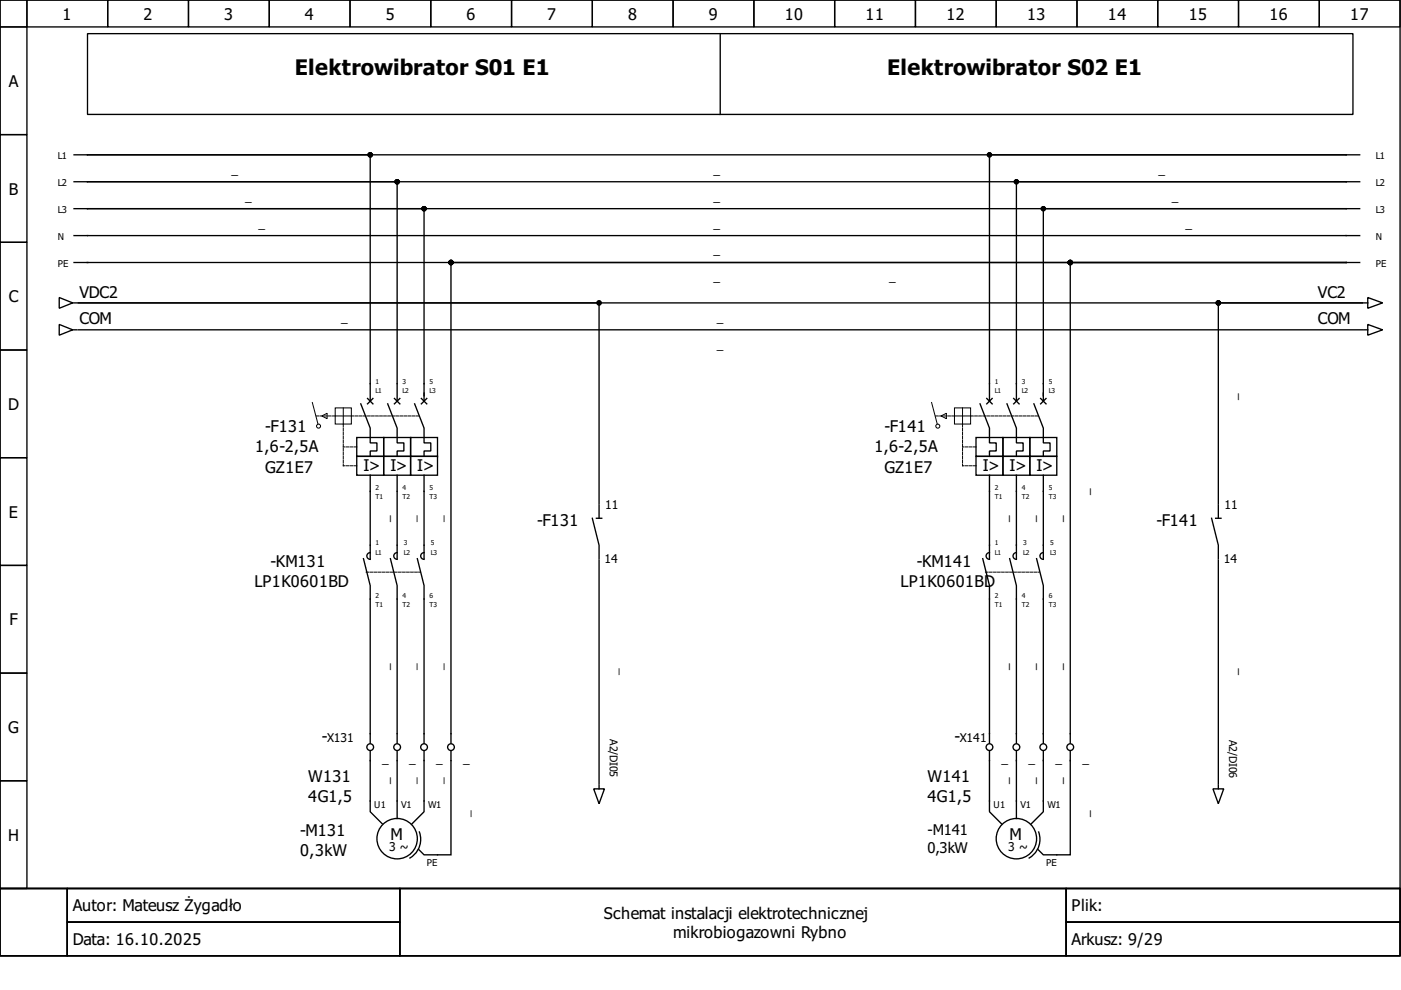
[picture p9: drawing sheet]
<svg xmlns="http://www.w3.org/2000/svg" width="297mm" height="210mm" viewBox="0 0 297 210" stroke-linecap="round" stroke-linejoin="round" font-family="sans-serif">
<g fill="none" stroke="#000" stroke-width=".29">
<path d="M0 0h296.8v188.4h-296.8zM0 0h5.7v5.7h-5.7zM5.7 0h17.1v5.7h-17.1zM22.8 0h17.2v5.7h-17.2zM40 0h17.1v5.7h-17.1zM57.1 0h17.1v5.7h-17.1zM74.2 0h17.1v5.7h-17.1zM91.3 0h17.2v5.7h-17.2zM108.5 0h17.1v5.7h-17.1zM125.6 0h17.1v5.7h-17.1zM142.7 0h17.1v5.7h-17.1zM159.8 0h17.2v5.7h-17.2z"/>
<path d="M177 0h17.1v5.7h-17.1zM194.1 0h17.1v5.7h-17.1zM211.2 0h17.1v5.7h-17.1zM228.3 0h17.2v5.7h-17.2zM245.5 0h17.1v5.7h-17.1zM262.6 0h17.1v5.7h-17.1zM279.7 0h17.1v5.7h-17.1zM0 5.7h5.7v22.8h-5.7zM18.6 7.1h268.3v17.2h-268.3zM152.7 7.1v17.2M0 28.5h5.7v22.9h-5.7zM15.7 32.8h2.9"/>
<path d="M15.7 38.5h2.9M18.6 32.8h266.8M18.6 38.5h65.6v46.6M18.6 32.8h59.9v52.3M18.6 38.5h266.8M285.4 32.8h2.9M285.4 38.5h2.9M285.4 38.5h-69.9v46.6M285.4 32.8h-75.6v52.3M0 51.4h5.7v22.8h-5.7zM15.7 49.9h272.6M15.7 44.2h2.9"/>
<path d="M18.6 44.2h266.8M18.6 44.2h71.3v40.9M285.4 55.7h2.9M285.4 44.2h2.9M285.4 55.7h-189.8v101.9M285.4 44.2h-64.2v40.9M285.4 55.7h-269.7M285.4 55.7h-58.5v101.9M0 74.2h5.7v22.8h-5.7zM12.6 63.1l2.8 1.1-2.8 1.2zM12.6 68.8l2.8 1.1-2.8 1.2zM15.4 64.2h.9"/>
<path d="M15.4 69.9h.9M16.6 69.9h272.2M289.1 64.2h.9M289.1 69.9h.9M290 68.8l3.1 1.1-3.1 1.2zM290 63.1l3.1 1.1-3.1 1.2zM0 97h5.7v22.9h-5.7zM75.6 92.8h5.7v4h-5.7zM75.6 96.8h5.7v4h-5.7zM76.5 85.6l2 5.2v3.1h1.4v1.7h-1.4v1.2M77.9 84.5l1.2 1.1M79.1 84.5l-1.2 1.1"/>
<path d="M81.3 96.8h5.8v4h-5.8zM81.3 92.8h5.8v4h-5.8zM82.2 85.6l2 5.2v3.1h1.4v1.7h-1.4v1.2M83.6 84.5l1.2 1.1M84.8 84.5l-1.2 1.1M87.1 96.8h5.7v4h-5.7zM87.1 92.8h5.7v4h-5.7zM87.9 85.6l2 5.2v3.1h1.4v1.7h-1.4v1.2M89.3 84.5l1.2 1.1M90.5 84.5l-1.2 1.1M206.9 92.8h5.7v4h-5.7zM206.9 96.8h5.7v4h-5.7z"/>
<path d="M207.8 85.6l2 5.2v3.1h1.4v1.7h-1.4v1.2M209.2 84.5l1.2 1.1M210.4 84.5l-1.2 1.1M212.6 96.8h5.7v4h-5.7zM212.6 92.8h5.7v4h-5.7zM213.5 85.6l2 5.2v3.1h1.4v1.7h-1.4v1.2M214.9 84.5l1.2 1.1M216.1 84.5l-1.2 1.1M218.3 96.8h5.8v4h-5.8zM218.3 92.8h5.8v4h-5.8zM219.2 85.6l2 5.2v3.1h1.4v1.7h-1.4v1.2M220.6 84.5l1.2 1.1"/>
<path d="M221.8 84.5l-1.2 1.1M0 119.9h5.7v22.8h-5.7zM77.1 118.5l1.4 5.7v33.4M78.5 117.2a.71 .71 0 0 0-.7 .7 .71 .71 0 0 0 .7 .7M78.5 100.8v17.7M82.8 118.5l1.4 5.7v33.4M84.2 117.2a.71 .71 0 0 0-.7 .7 .71 .71 0 0 0 .7 .7M84.2 100.8v17.7M88.5 118.5l1.4 5.7v33.4M89.9 117.2a.71 .71 0 0 0-.7 .7 .71 .71 0 0 0 .7 .7M89.9 100.8v17.7M125.6 109.9l1.4 5.7v2.9"/>
<path d="M126.4 109.9h1.2M127 107v2.9M127 106.7v-42.5h-110.4h272.2h-30.5v42.5M127 118.7v47.4M208.4 118.5l1.4 5.7v33.4M209.8 117.2a.71 .71 0 0 0-.7 .7 .71 .71 0 0 0 .7 .7M209.8 100.8v17.7M214.1 118.5l1.4 5.7v33.4M215.5 117.2a.71 .71 0 0 0-.7 .7 .71 .71 0 0 0 .7 .7M215.5 100.8v17.7M219.8 118.5l1.4 5.7v33.4M221.2 117.2a.71 .71 0 0 0-.7 .7 .71 .71 0 0 0 .7 .7"/>
<path d="M221.2 100.8v17.7M256.9 109.9l1.4 5.7v2.9M257.7 109.9h1.2M258.3 118.7v47.4M258.3 107v2.9M0 142.7h5.7v22.8h-5.7zM78.5 159.3v12.8l2.6 2.6M84.2 159.3v14.2M89.9 159.3v12.8l-2.6 2.6M95.6 159.3v21.9h-5.7l-1.1-1.1M209.8 159.3v12.8l2.6 2.6M215.5 159.3v14.2"/>
<path d="M221.2 159.3v12.8l-2.6 2.6M226.9 159.3v21.9h-5.7l-1.1-1.1M0 165.5h5.7v22.9h-5.7zM88.9 176.4a4.6 4.6 0 0 1-2 5.5M125.9 167.3h2.3l-1.2 3.1zM127 166.4v.9M220.2 176.4a4.6 4.6 0 0 1-2 5.5M257.2 167.3h2.3l-1.2 3.1zM258.3 166.4v.9M0 188.4h296.8v14.3h-296.8zM0 188.4h14.3v14.3h-14.3zM14.3 188.4h70.5v7.1h-70.5z"/>
<path d="M14.3 195.5h70.5v7.2h-70.5zM84.8 188.4h141.3v14.3h-141.3zM226.1 188.4h70.7v7.1h-70.7zM226.1 195.5h70.7v7.2h-70.7z"/>
<circle cx="78.5" cy="158.4" r=".71"/>
<circle cx="84.2" cy="158.4" r=".71"/>
<circle cx="89.9" cy="158.4" r=".71"/>
<circle cx="95.6" cy="158.4" r=".71"/>
<circle cx="209.8" cy="158.4" r=".71"/>
<circle cx="215.5" cy="158.4" r=".71"/>
<circle cx="221.2" cy="158.4" r=".71"/>
<circle cx="226.9" cy="158.4" r=".71"/>
<circle cx="84.2" cy="177.8" r="4.3"/>
<circle cx="215.5" cy="177.8" r="4.3"/>
</g>
<path d="M67.1 88.2h4M72.8 89.9v8.9M74.5 88.2h14.3M75.6 94.8h-2.8M75.6 98.8h-2.8M198.4 88.2h4M204.1 89.9v8.9M205.8 88.2h14.3M206.9 94.8h-2.8M206.9 98.8h-2.8M77.6 121.3h11.5M208.9 121.3h11.4" fill="none" stroke="#000" stroke-width=".21" stroke-dasharray=".6 .3"/>
<g fill="none" stroke="#000" stroke-width=".21">
<path d="M66.2 85.3l1.2 4.6M68.2 88.2l1.2-.6v1.2zM71.1 86.5h3.4v3.4h-3.4zM71.1 88.2h3.4M72.8 86.5v3.4M197.5 85.3l1.2 4.6M199.5 88.2l1.2-.6v1.2zM202.4 86.5h3.4v3.4h-3.4zM202.4 88.2h3.4M204.1 86.5v3.4"/>
<circle cx="67.5" cy="90.4" r=".43"/>
<circle cx="198.8" cy="90.4" r=".43"/>
</g>
<g fill="#000" stroke="#000" stroke-width=".29">
<circle cx="78.5" cy="32.8" r=".43"/>
<circle cx="84.2" cy="38.5" r=".43"/>
<circle cx="209.8" cy="32.8" r=".43"/>
<circle cx="215.5" cy="38.5" r=".43"/>
<circle cx="89.9" cy="44.2" r=".43"/>
<circle cx="95.6" cy="55.7" r=".43"/>
<circle cx="221.2" cy="44.2" r=".43"/>
<circle cx="226.9" cy="55.7" r=".43"/>
<circle cx="127" cy="64.2" r=".43"/>
<circle cx="258.3" cy="64.2" r=".43"/>
</g>
<g font-size="4.6">
<text x="62.5" y="16">Elektrowibrator S01 E1</text>
<text x="188.1" y="16">Elektrowibrator S02 E1</text>
</g>
<g font-size="3.4">
<text x="13.3" y="4.1">1</text>
<text x="30.4" y="4.1">2</text>
<text x="47.5" y="4.1">3</text>
<text x="64.6" y="4.1">4</text>
<text x="81.8" y="4.1">5</text>
<text x="98.9" y="4.1">6</text>
<text x="116" y="4.1">7</text>
<text x="133.2" y="4.1">8</text>
<text x="150.3" y="4.1">9</text>
<text x="166.4" y="4.1">10</text>
<text x="183.5" y="4.1">11</text>
<text x="200.7" y="4.1">12</text>
<text x="217.8" y="4.1">13</text>
<text x="234.9" y="4.1">14</text>
<text x="252" y="4.1">15</text>
<text x="269.2" y="4.1">16</text>
<text x="286.3" y="4.1">17</text>
<text x="1.9" y="18.4">A</text>
<text x="1.9" y="41.2">B</text>
<text x="1.9" y="64.1">C</text>
<text x="16.8" y="63.1">VDC2</text>
<text x="279.4" y="63.1">VC2</text>
<text x="16.8" y="68.8">COM</text>
<text x="279.4" y="68.8">COM</text>
<text x="1.7" y="86.9">D</text>
<text x="54.1" y="95.9">1,6-2,5A</text>
<text x="56.2" y="91.6">-F131</text>
<text x="185.4" y="95.9">1,6-2,5A</text>
<text x="187.5" y="91.6">-F141</text>
<text x="56.2" y="100.2">GZ1E7</text>
<text x="77.1" y="99.9">I&gt;</text>
<text x="82.8" y="99.9">I&gt;</text>
<text x="88.5" y="99.9">I&gt;</text>
<text x="187.5" y="100.2">GZ1E7</text>
<text x="208.4" y="99.9">I&gt;</text>
<text x="214.1" y="99.9">I&gt;</text>
<text x="219.8" y="99.9">I&gt;</text>
<text x="1.9" y="109.7">E</text>
<text x="113.9" y="111.6">-F131</text>
<text x="245.2" y="111.6">-F141</text>
<text x="53.9" y="124.4">LP1K0601BD</text>
<text x="57.4" y="120.2">-KM131</text>
<text x="190.9" y="124.4">LP1K0601BD</text>
<text x="194.4" y="120.2">-KM141</text>
<text x="2" y="132.6">F</text>
<text x="1.7" y="155.4">G</text>
<text x="68.2" y="157.3">-</text>
<text x="202.4" y="157.3">-</text>
<text x="65.4" y="165.8">W131</text>
<text x="196.7" y="165.8">W141</text>
<text x="65.4" y="170.1">4G1,5</text>
<text x="196.7" y="170.1">4G1,5</text>
<text x="1.7" y="178.2">H</text>
<text x="63.6" y="177.2">-M131</text>
<text x="82.8" y="178.1">M</text>
<text x="214.1" y="178.1">M</text>
<text x="63.6" y="181.5">0,3kW</text>
<text x="15.4" y="193.2">Autor: Mateusz Żygadło</text>
<text x="128" y="194.8">Schemat instalacji elektrotechnicznej</text>
<text x="227.2" y="193.2">Plik:</text>
<text x="15.4" y="200.4">Data: 16.10.2025</text>
<text x="142.7" y="198.8">mikrobiogazowni Rybno</text>
<text x="227.2" y="200.4">Arkusz: 9/29</text>
</g>
<g font-size="3.1">
<text x="196.7" y="177">-M141</text>
<text x="196.7" y="181">0,3kW</text>
</g>
<g font-size="2.6">
<text x="49.1" y="36.8">_</text>
<text x="151.3" y="36.8">_</text>
<text x="245.6" y="36.8">_</text>
<text x="51.9" y="42.5">_</text>
<text x="151.3" y="42.5">_</text>
<text x="248.5" y="42.5">_</text>
<text x="54.8" y="48.2">_</text>
<text x="151.3" y="48.2">_</text>
<text x="151.3" y="53.9">_</text>
<text x="251.3" y="48.2">_</text>
<text x="151.3" y="59.7">_</text>
<text x="188.5" y="59.7">_</text>
<text x="72.4" y="68.2">_</text>
<text x="152" y="68.2">_</text>
<text x="152" y="73.9">_</text>
<text x="262.3" y="84.9" transform="rotate(-90 262.3 84.9)">_</text>
<text x="128.3" y="107.9">11</text>
<text x="230.9" y="105" transform="rotate(-90 230.9 105)">_</text>
<text x="259.6" y="107.9">11</text>
<text x="82.5" y="110.6" transform="rotate(-90 82.5 110.6)">_</text>
<text x="88.2" y="110.6" transform="rotate(-90 88.2 110.6)">_</text>
<text x="93.9" y="110.6" transform="rotate(-90 93.9 110.6)">_</text>
<text x="213.8" y="110.6" transform="rotate(-90 213.8 110.6)">_</text>
<text x="219.5" y="110.6" transform="rotate(-90 219.5 110.6)">_</text>
<text x="225.2" y="110.6" transform="rotate(-90 225.2 110.6)">_</text>
<text x="128.2" y="119.3">14</text>
<text x="259.5" y="119.3">14</text>
<text x="82.5" y="142" transform="rotate(-90 82.5 142)">_</text>
<text x="88.2" y="142" transform="rotate(-90 88.2 142)">_</text>
<text x="93.9" y="142" transform="rotate(-90 93.9 142)">_</text>
<text x="131" y="143.1" transform="rotate(-90 131 143.1)">_</text>
<text x="213.8" y="142" transform="rotate(-90 213.8 142)">_</text>
<text x="219.5" y="142" transform="rotate(-90 219.5 142)">_</text>
<text x="225.2" y="142" transform="rotate(-90 225.2 142)">_</text>
<text x="262.3" y="143.1" transform="rotate(-90 262.3 143.1)">_</text>
<text x="69.4" y="157.3">X131</text>
<text x="81.1" y="161.7">_</text>
<text x="86.8" y="161.7">_</text>
<text x="92.5" y="161.7">_</text>
<text x="98.2" y="161.7">_</text>
<text x="203.5" y="157.3">X141</text>
<text x="212.4" y="161.7">_</text>
<text x="218.1" y="161.7">_</text>
<text x="223.8" y="161.7">_</text>
<text x="229.5" y="161.7">_</text>
<text x="82.5" y="166.3" transform="rotate(-90 82.5 166.3)">_</text>
<text x="88.2" y="166.3" transform="rotate(-90 88.2 166.3)">_</text>
<text x="93.9" y="166.3" transform="rotate(-90 93.9 166.3)">_</text>
<text x="213.8" y="166.3" transform="rotate(-90 213.8 166.3)">_</text>
<text x="219.5" y="166.3" transform="rotate(-90 219.5 166.3)">_</text>
<text x="225.2" y="166.3" transform="rotate(-90 225.2 166.3)">_</text>
<text x="99.6" y="173.3" transform="rotate(-90 99.6 173.3)">_</text>
<text x="230.9" y="173.3" transform="rotate(-90 230.9 173.3)">_</text>
<text x="82.5" y="180.4">3 ~</text>
<text x="213.8" y="180.4">3 ~</text>
</g>
<g font-size="2.3">
<text x="129.3" y="156.7" transform="rotate(90 129.3 156.7)">A2/DI05</text>
<text x="260.6" y="156.8" transform="rotate(90 260.6 156.8)">A2/DI06</text>
</g>
<g font-size="2">
<text x="12.3" y="33.7">L1</text>
<text x="291.7" y="33.7">L1</text>
<text x="12.3" y="39.4">L2</text>
<text x="291.7" y="39.4">L2</text>
<text x="12.3" y="45.1">L3</text>
<text x="291.7" y="45.1">L3</text>
<text x="12.3" y="50.8">N</text>
<text x="291.7" y="50.8">N</text>
<text x="12.3" y="56.5">PE</text>
<text x="291.7" y="56.5">PE</text>
<text x="79.3" y="171.3">U1</text>
<text x="85.1" y="171.3">V1</text>
<text x="90.8" y="171.3">W1</text>
<text x="210.6" y="171.3">U1</text>
<text x="216.4" y="171.3">V1</text>
<text x="222.1" y="171.3">W1</text>
<text x="90.5" y="183.5">PE</text>
<text x="221.8" y="183.5">PE</text>
</g>
<g font-size="1.4">
<text x="79.6" y="81.3">1</text>
<text x="79.6" y="83.3">L1</text>
<text x="85.3" y="81.3">3</text>
<text x="85.3" y="83.3">L2</text>
<text x="91.1" y="81.3">5</text>
<text x="91.1" y="83.3">L3</text>
<text x="210.9" y="81.3">1</text>
<text x="210.9" y="83.3">L1</text>
<text x="216.6" y="81.3">3</text>
<text x="216.6" y="83.3">L2</text>
<text x="222.3" y="81.3">5</text>
<text x="222.3" y="83.3">L3</text>
<text x="79.6" y="103.9">2</text>
<text x="79.6" y="105.9">T1</text>
<text x="85.3" y="103.9">4</text>
<text x="85.3" y="105.9">T2</text>
<text x="91.1" y="103.9">5</text>
<text x="91.1" y="105.9">T3</text>
<text x="210.9" y="103.9">2</text>
<text x="210.9" y="105.9">T1</text>
<text x="216.6" y="103.9">4</text>
<text x="216.6" y="105.9">T2</text>
<text x="222.3" y="103.9">5</text>
<text x="222.3" y="105.9">T3</text>
<text x="79.6" y="115.6">1</text>
<text x="79.6" y="117.6">L1</text>
<text x="85.6" y="115.6">3</text>
<text x="85.6" y="117.6">L2</text>
<text x="91.3" y="115.6">5</text>
<text x="91.3" y="117.6">L3</text>
<text x="210.9" y="115.6">1</text>
<text x="210.9" y="117.6">L1</text>
<text x="216.9" y="115.6">3</text>
<text x="216.9" y="117.6">L2</text>
<text x="222.6" y="115.6">5</text>
<text x="222.6" y="117.6">L3</text>
<text x="79.6" y="126.7">2</text>
<text x="79.6" y="128.7">T1</text>
<text x="85.3" y="126.7">4</text>
<text x="85.3" y="128.7">T2</text>
<text x="91.1" y="126.7">6</text>
<text x="91.1" y="128.7">T3</text>
<text x="210.9" y="126.7">2</text>
<text x="210.9" y="128.7">T1</text>
<text x="216.6" y="126.7">4</text>
<text x="216.6" y="128.7">T2</text>
<text x="222.3" y="126.7">6</text>
<text x="222.3" y="128.7">T3</text>
</g>
</svg>
